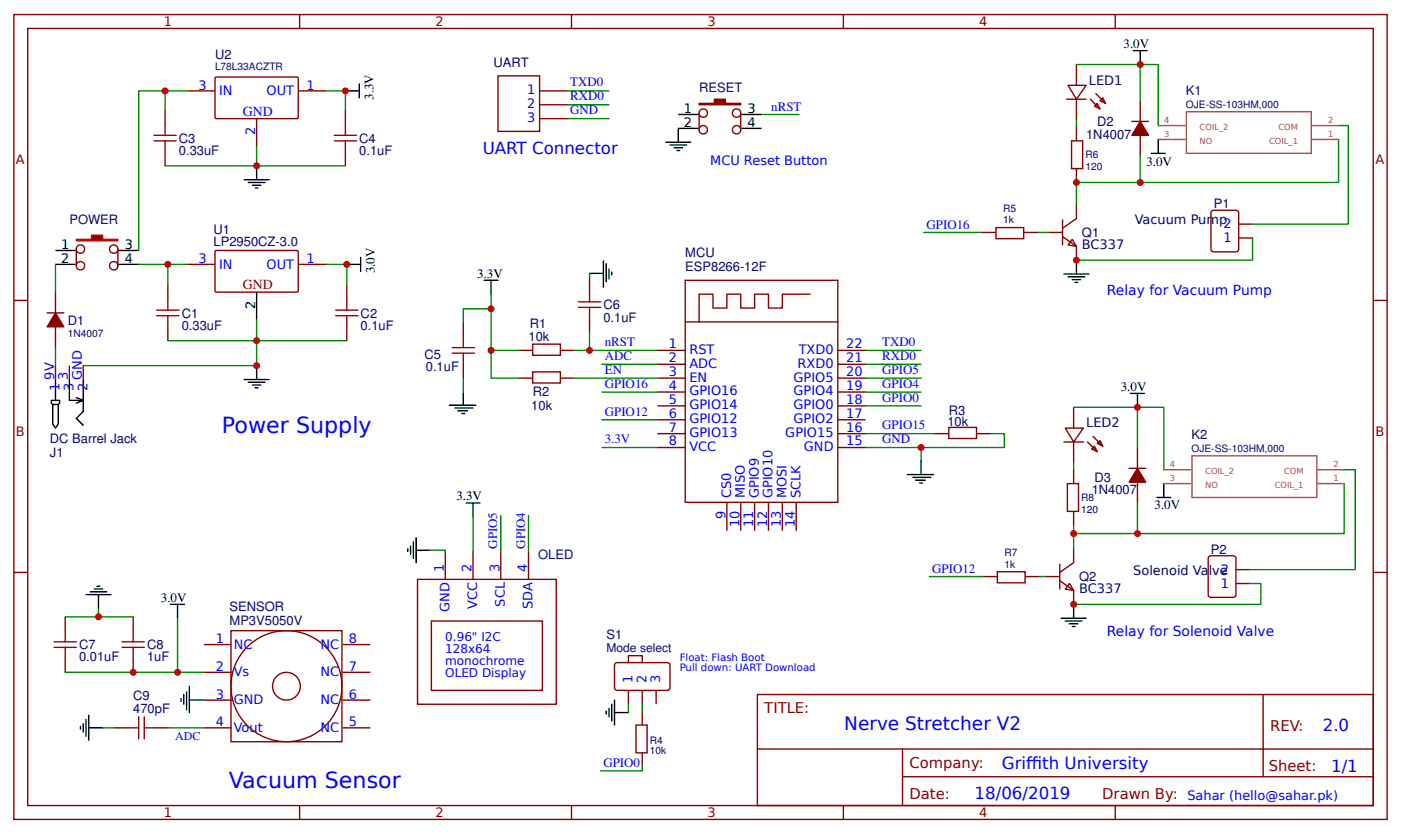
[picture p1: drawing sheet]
<svg xmlns="http://www.w3.org/2000/svg" width="267mm" height="159mm" viewBox="0 0 267 159" stroke-linecap="round" stroke-linejoin="round" font-family="sans-serif">
<g fill="none" stroke="#800" stroke-width=".26">
<path d="M2.6 2.8h262v153.4h-262zM5.3 5.4h256.6v148.2h-256.6zM35.7 17.3h5.3M41.1 14.7h15.7l.1 .2-.1 7.6-.2 .1h-15.5l-.1-.2v-7.5zM56.9 17.3h5.3M57.1 2.8v2.6M95 14.5h7.9v10.5h-7.9zM102.9 17.3h5.3M102.9 20h5.3M109 2.8v2.6M160.9 2.8v2.6M203.5 18.9h3.7"/>
<path d="M203.7 16.3h3.5l-1.9 2.6zM205.3 12.3v4M205.3 18.9v4M208 18.9l1.8 1.9M209 17.9l1.9 1.8M209.3 19.7l.5 1.1-1-.6zM209.8 19.2l.5-.5 .6 1zM212.7 2.8v2.6M217.5 19.2v4M31.5 21v2.7M31.5 29v2.6M48.9 22.6v5.3"/>
<path d="M65.9 21v2.7M65.9 29v2.6M102.9 22.6h5.3M133.3 21.6v3.1M141.3 21.6v3.1M205.3 39v2.7l-2.6 1.8M215.9 23.2h3.2M217.5 25.8v4M2.6 57.3h2.7M9 59.7h3.2M10.6 55.7v4M32 54.4v2.6"/>
<path d="M35.7 50.4h5.3M41 47.9l.3-.1h15.5l.1 .2-.1 7.6-.2 .1h-15.5l-.1-.3zM56.9 50.4h5.3M66.1 54.4v2.6M112.4 52.8v2.6M130.7 53.4h29.1v42.4h-29.1zM154.5 56.1h-5.3v2.6h-2.6v-2.6h-2.7v2.6h-2.6v-2.6h-2.7v2.6h-2.6v-2.6h-2.7v5.3M200 44.3h2.7M202.7 45.1l2.6 1.9v2.6M202.7 41.9v4.8M204.5 45.6l.8 1.4-1.6-.3zM231.1 40.3l.4-.2h4.2l.5 .2 .1 7.2-.3 .4-4.5 .1-.4-.2z"/>
<path d="M236.3 45.4h2.6M236.3 42.7h2.6M261.9 57.3h2.7M10.6 62.3v4M32 62.3v2.7M66.1 62.3v2.7M88.4 61.5v2.7M88.4 69.5v2.6M99 66.8h2.6M99 72.1h2.6M101.6 70.9h5.3v2.1h-5.3zM101.6 65.6h5.3v2.1h-5.3z"/>
<path d="M106.9 66.8h2.6M106.9 72.1h2.6M112.4 60.7v2.7M125.4 74.7h5.3M125.4 66.8h5.3M125.4 69.5h5.3M125.4 77.4h5.3M125.4 72.1h5.3M130.7 61.4h29.1M159.8 74.7h5.3M159.8 66.8h5.3M159.8 69.5h5.3"/>
<path d="M159.8 77.4h5.3M159.8 72.1h5.3M204.8 77.7v3.9M125.4 85.3h5.3M125.4 80h5.3M125.4 82.7h5.3M138.6 95.9v5.3M141.3 95.9v5.3M143.9 95.9v5.3M146.6 95.9v5.3M149.2 95.9v5.3M151.9 95.9v5.3"/>
<path d="M159.8 85.3h5.3M159.8 80h5.3M159.8 82.7h5.3M178.3 82.7h2.7M181 81.5h5.3v2.1h-5.3zM186.3 82.7h2.6M202.9 84.3h3.7M203.2 81.6h3.4l-1.8 2.7zM204.8 84.3v3.9M207.4 84.3l1.9 1.8M208.2 85.6l.6-.5 .5 1zM208.5 83.2l1.8 1.9"/>
<path d="M209.3 84.5l.5-.5 .5 1.1zM215.4 89.3h3.1M217 85.3v4M217 91.9v4M2.6 109.1h2.7M12.4 117.6v2.7M25.4 117.6v2.7M79.6 110.5h26.5v23.8h-26.5zM82.3 118.4h21.2v13.2h-21.2zM84.9 105.2v5.3M90.2 105.2v5.3M95.5 105.2v5.3"/>
<path d="M100.8 105.2v5.3M199.5 109.9h2.6M202.1 110.7l2.7 1.9v2.6M202.1 107.6v4.7M204 111.3l.8 1.3-1.6-.3zM204.8 104.6v2.7l-2.7 1.8M230.5 106.2l.5-.2h4.2l.5 .2v7.2l-.2 .4-4.5 .1-.5-.3zM235.7 111.3h2.7M235.7 108.6h2.7M261.9 109.1h2.7M12.4 125.5v2.7M21.7 138.8h2.6"/>
<path d="M25.4 125.5v2.7M29.6 138.8h2.7M38.9 122.9h5.3M38.9 128.2h5.3M38.9 133.5h5.3M38.9 138.8h5.3M44.1 120.3h21.1v21.1h-21.1zM65.4 122.9h5.2M65.4 128.2h5.2M65.4 133.5h5.2M65.4 138.8h5.2M117.5 126.4h10l.3 .5-.1 4.5-.4 .2h-9.8l-.3-.5v-4.2z"/>
<path d="M119.9 126.3v-1.3h2.6v1.3M119.9 131.6v2.7M121.3 138.2h2.1v5.3h-2.1zM122.5 131.6v2.7M122.5 135.6v2.6M125.1 131.6v2.7M144.5 132.4h117.4v21.2h-117.4zM240.9 132.4v15.7M57.1 153.6v2.6M109 153.6v2.6M122.5 143.5v2.7M144.5 142.8h117.3"/>
<path d="M160.9 153.6v2.6M172.1 148.1h89.7M172.1 142.8v10.6M212.7 153.6v2.6"/>
<circle cx="134.1" cy="21.6" r=".8"/>
<circle cx="134.1" cy="24.7" r=".8"/>
<circle cx="140.5" cy="21.6" r=".8"/>
<circle cx="140.5" cy="24.7" r=".8"/>
<circle cx="54.6" cy="130.8" r="10.6"/>
<circle cx="54.6" cy="130.8" r="2.65"/>
</g>
<g fill="none" stroke="#080" stroke-width=".26">
<path d="M35.7 17.3h-4.2v3.7M62.2 17.3h3.7v3.7M108.2 17.3h8M108.2 20h8M217.5 19.2v-6.9h3.4v11.6M48.9 27.9v3.7h-17.4M48.9 31.6h17M108.2 22.6h8M145.3 21.8h7.1M205.3 22.9v1.3M35.7 50.4h-3.7v4M62.2 50.4h3.9v4"/>
<path d="M93.7 56.2v15.9h5.3M93.7 58.9h-5.3v2.6M112.4 52.3v.5M176.2 44.3h11.1M197.9 44.3h2.1M32 65h34.1M88.4 72.1v2.6M93.7 66.8h5.3M109.5 66.8h15.9M109.5 72.1h15.9M112.4 63.4v3.4M114.8 69.5h10.6"/>
<path d="M114.8 74.7h10.6M165.1 66.8h10.6M165.1 69.5h10.6M165.1 72.1h10.6M165.1 74.7h10.6M165.1 77.4h10.6M90.2 98.6v6.6M95.5 98.3v6.9M100.8 98.3v6.9M114.8 80h10.6M114.8 85.3h10.6M165.1 85.3h10.6v2.7"/>
<path d="M165.1 82.7h13.2M188.9 82.7h2.7v2.6h-15.9M204.8 88.2v1.4M217 85.3v-7.6h5v11.9M12.4 117.6h13M33.9 117.9v10.3M82 104.9h2.9v.3M198.2 109.9h1.3M238.4 111.3h2.1v3.9h-35.7M12.4 128.2h26.5M19.6 138.8h2.1M32.3 138.8h6.6"/>
<path d="M119.9 134.3v1.6M122.5 134.3v1.3M122.5 146.2v.8h-7.9"/>
</g>
<g fill="none" stroke="#000" stroke-width=".26">
<path d="M65.9 17.3h2.6M68.5 16v2.7M216.2 9.7h2.6M217.5 9.7v2.6M46.6 34.3h4.7M47.4 34.8h3.1M48.2 35.3h1.5M48.7 35.9h.5M48.9 31.6v2.7M127 27.1h4.8M127.8 27.6h3.2M128.6 28.2h1.6"/>
<path d="M129.1 28.7h.5M129.4 21.8h3.7M133.1 24.5h-3.7v2.6M141.6 21.8h3.7M141.6 24.5h3.7M219.6 29.2h2.6M220.9 26.6v2.6M10.6 50.4h2.6M10.6 47.8h2.6M48.9 55.7v5.3M66.1 50.4h2.7M68.8 49.1v2.6"/>
<path d="M92.3 53.4h2.7M93.7 53.4v2.7M112.4 52.1h2.7M115.1 49.7v5.1M115.6 50.3v3.4M116.2 51.3v1.9M116.7 51.9v.5M202.9 52.3h4.8M203.7 52.8h3.2M204.5 53.3h1.6M205.1 53.8h.5M205.3 49.6v2.7"/>
<path d="M46.6 72.4h4.7M47.4 72.9h3.1M48.2 73.4h1.5M48.7 74h.5M48.9 69.7v2.7M85.7 77.3h5.1M86.8 77.8h3.4M87.3 78.3h1.9M88.1 78.8h.5M88.4 74.6v2.7M215.6 75h2.7M217 75v2.7"/>
<path d="M88.9 95.9h2.6M90.2 95.9v2.7M173 90.5h5.1M174.1 91h3.4M174.6 91.5h1.9M175.4 92.1h.5M175.7 87.8v2.7M220.7 94.9h2.6M222 92.2v2.7M16.4 113.4h4.8M17.2 112.8h3.2M18 112.3h1.6"/>
<path d="M18.5 111.8h.5M18.8 113.4v2.6M32.5 115.2h2.7M33.9 115.2v2.7M77.8 104.6v.6M78.3 104.1v1.6M78.8 103.3v3.2M79.4 104.9h2.6M79.4 102.5v4.8M202.4 117.9h4.8M203.2 118.4h3.2M204 118.9h1.6"/>
<path d="M204.5 119.5h.6M204.8 115.2v2.7M15.3 138.5v.5M15.9 138v1.6M16.4 137.2v3.2M16.9 138.8h2.7M16.9 136.4v4.8M34.5 133.2v.5M35.1 132.4v1.9M35.6 131.9v3.4M36.1 133.5h2.7M36.1 130.8v5.1"/>
<path d="M115.6 135.6v.5M116.2 135.1v1.6M116.7 134.3v3.2M117.2 135.9h2.7M117.2 133.5v4.7"/>
</g>
<g fill="none" stroke="#a00000" stroke-width=".26">
<path d="M29.4 26.9h4.2M29.4 25.8h4.2M31.5 23.7v2.1M31.5 26.9v2.1M63.8 26.9h4.2M63.8 25.8h4.2M65.9 23.7v2.1M65.9 26.9v2.1M29.9 59.1h4.2M32 57v2.1M64 59.1h4.3M66.1 57v2.1"/>
<path d="M110.3 58.6h4.3M110.3 57.5h4.3M112.4 55.4v2.1M112.4 58.6v2.1M29.9 60.2h4.2M32 60.2v2.1M64 60.2h4.3M66.1 60.2v2.1M86.3 66.3h4.2M86.3 67.3h4.2M88.4 64.2v2.1M88.4 67.3v2.2"/>
<path d="M10.3 123.4h4.3M10.3 122.4h4.3M12.4 120.3v2.1M12.4 123.4v2.1M23.3 123.4h4.2M23.3 122.4h4.2M24.3 138.8h2.2M25.4 120.3v2.1M25.4 123.4v2.1M26.5 136.7v4.2M27.5 136.7v4.2M27.5 138.8h2.1"/>
</g>
<g fill="#800" stroke="#800" stroke-width=".26">
<path d="M10.6 59.7l1.6 2.6h-3.2z"/>
<path d="M217.5 23.2l1.6 2.6h-3.2z"/>
<path d="M217 89.3l1.5 2.6h-3.1z"/>
<path d="M133.3 19.7h3v-.8h2.1v.8h2.9v.3h-8z"/>
</g>
<path d="M14.6 45.6h2.9v-.8h2.1v.8h2.9v.3h-7.9z" fill="#800" stroke="#f00" stroke-width=".26"/>
<g fill="none" stroke="#800" stroke-width=".26">
<path d="M204.4 26.9h2.1v5.2h-2.1zM205.3 24.2v2.7M205.3 32.1v2.7M14.6 47.5v3.2M22.5 47.5v3.2M187.3 44.3h2.7M190 43.4h5.3v2.1h-5.3zM195.3 44.3h2.6M10.6 69.7v2.7M13.2 69.7v2.7M15.9 69.7v2.7M203.6 92.2h2.1v5.3h-2.1z"/>
<path d="M204.8 89.6v2.6M204.8 97.5v2.6M187.6 109.9h2.6M190.2 109h5.3v2.1h-5.3zM195.5 109.9h2.7"/>
<circle cx="15.3" cy="47.5" r=".8"/>
<circle cx="15.3" cy="50.7" r=".8"/>
<circle cx="21.7" cy="50.7" r=".8"/>
<circle cx="21.7" cy="47.5" r=".8"/>
</g>
<path d="M13.2 47.8h1.1M13.2 50.4h1.1M22.8 47.8h3.7M22.8 50.4h3.7M10.1 77.1h1v3.7l-.5 .8-.5-.8zM10.1 77.1l-.3-.2v-.6h1.6v.6l-.3 .2M10.6 72.4v3.9M13.2 72.4v3.9h2.7l-1.3 .6M14.6 75.8l1.3 .5M15.9 72.4v6l-1.3 1.4 1.3 1.3" fill="none" stroke="#000" stroke-width=".26"/>
<g fill="none" stroke="#080" stroke-width=".26">
<path d="M31.5 17.3h-5v30.5M205.3 12.3h12.2M217.5 29.8v5M255.3 26.6v8.2h-50v4.2M255.3 23.9h1.9v18.8h-18.3M10.6 50.4v5.3M26.5 50.4h5.5M238.9 45.4v4.2h-33.6M10.6 66.3v3.4M48.9 61v8.7h-33M204.8 77.7h12.2M217 95.9v5.8"/>
<path d="M256.4 92.2v9.5h-51.6v2.9M256.4 89.6h2.1v19h-20.1M18.8 116v1.6M177.3 109.9h10.3M204.8 100.1v1.6"/>
</g>
<path d="M220.9 26.6h5.2M220.9 23.9h5.2M226.3 21.3h23.8v7.9h-23.8zM250.1 26.6h5.2M250.1 23.9h5.2M222 92.2h5.2M222 89.6h5.2M227.4 86.9h23.8v8h-23.8zM251.2 92.2h5.2M251.2 89.6h5.2" fill="none" stroke="#a54b4b" stroke-width=".26"/>
<g fill="#c00">
<circle cx="18.8" cy="117.6" r=".66"/>
<circle cx="205.3" cy="34.8" r=".66"/>
<circle cx="48.9" cy="65" r=".66"/>
<circle cx="217" cy="101.7" r=".66"/>
<circle cx="204.8" cy="101.7" r=".66"/>
<circle cx="31.5" cy="17.3" r=".66"/>
<circle cx="112.4" cy="66.8" r=".66"/>
<circle cx="175.7" cy="85.3" r=".66"/>
<circle cx="204.8" cy="115.2" r=".66"/>
<circle cx="48.9" cy="31.6" r=".66"/>
<circle cx="93.7" cy="66.8" r=".66"/>
<circle cx="93.7" cy="58.9" r=".66"/>
<circle cx="65.9" cy="17.3" r=".66"/>
<circle cx="66.1" cy="50.4" r=".66"/>
<circle cx="33.9" cy="128.2" r=".66"/>
<circle cx="25.4" cy="128.2" r=".66"/>
<circle cx="32" cy="50.4" r=".66"/>
<circle cx="205.3" cy="49.6" r=".66"/>
<circle cx="217.5" cy="12.3" r=".66"/>
<circle cx="217.5" cy="34.8" r=".66"/>
<circle cx="217" cy="77.7" r=".66"/>
<circle cx="48.9" cy="69.7" r=".66"/>
</g>
<g font-size="4.2" fill="#00f">
<text x="42.3" y="82.6">Power Supply</text>
<text x="43.7" y="150.2">Vacuum Sensor</text>
</g>
<text font-size="3.5" fill="#00f" x="161" y="139.2">Nerve Stretcher V2</text>
<g font-size="3.2" fill="#00f">
<text x="92.1" y="29.4">UART Connector</text>
<text x="252.3" y="139.4">2.0</text>
<text x="191.1" y="146.5">Grifth University</text>
<text x="195.7" y="146.5">f</text>
<text x="195.7" y="146.5">i</text>
<text x="253.9" y="147.1">1/1</text>
<text x="185.9" y="152.4">18/06/2019</text>
</g>
<g font-size="2.8" fill="#800">
<text x="145.8" y="135.9">TITLE:</text>
<text x="242.3" y="139.4">REV:</text>
<text x="173.5" y="146.5">Company:</text>
<text x="242" y="147">Sheet:</text>
<text x="173.5" y="152.3">Date:</text>
<text x="210.2" y="152.3">Drawn By:</text>
</g>
<g font-size="2.6" fill="#00f">
<text x="46.3" y="22.1">GND</text>
<text x="211.1" y="56.2">Relay for Vacuum Pump</text>
<text x="211.1" y="121.3">Relay for Solenoid Valve</text>
</g>
<text font-size="2.6" fill="#800" x="46.3" y="55.2">GND</text>
<g font-size="2.5" fill="#800">
<text x="31.2" y="5">1</text>
<text x="83.1" y="5">2</text>
<text x="134.9" y="5">3</text>
<text x="186.8" y="5">4</text>
<text x="3" y="31.4">A</text>
<text x="262.3" y="31.4">A</text>
<text x="3" y="83.2">B</text>
<text x="262.3" y="83.2">B</text>
<text x="31.2" y="155.8">1</text>
<text x="83.1" y="155.8">2</text>
<text x="134.9" y="155.8">3</text>
<text x="186.8" y="155.8">4</text>
</g>
<g font-size="2.5" fill="#000080">
<text x="41" y="11.2">U2</text>
<text x="94.1" y="12.8">UART</text>
<text x="133.4" y="17.5">RESET</text>
<text x="207.7" y="16.1">LED1</text>
<text x="226.2" y="18.1">K1</text>
<text x="34.1" y="29.5">0.33uF</text>
<text x="34.1" y="27.2">C3</text>
<text x="68.5" y="29.5">0.1uF</text>
<text x="68.5" y="27.2">C4</text>
<text x="207.2" y="26.5">1N4007</text>
<text x="209.3" y="24.1">D2</text>
<text x="231.5" y="39.7">P1</text>
<text x="13.2" y="42.6">POWER</text>
<text x="40.7" y="47">LP2950CZ-3.0</text>
<text x="40.7" y="44.6">U1</text>
<text x="206.4" y="47.5">BC337</text>
<text x="206.4" y="45.1">Q1</text>
<text x="216.4" y="42.7">Vacuum Pump</text>
<text x="130.7" y="51.7">ESP8266-12F</text>
<text x="130.7" y="49.1">MCU</text>
<text x="115.1" y="58.9">C6</text>
<text x="13" y="61.9">D1</text>
<text x="34.7" y="62.9">0.33uF</text>
<text x="34.7" y="60.5">C1</text>
<text x="68.8" y="62.9">0.1uF</text>
<text x="68.8" y="60.5">C2</text>
<text x="100.8" y="65.1">10k</text>
<text x="101.1" y="62.4">R1</text>
<text x="115.1" y="61.3">0.1uF</text>
<text x="81" y="68.5">C5</text>
<text x="81.2" y="70.7">0.1uF</text>
<text x="101.6" y="75.5">R2</text>
<text x="101.3" y="78.2">10k</text>
<text x="180.7" y="81.3">10k</text>
<text x="181" y="79.1">R3</text>
<text x="207.2" y="81.5">LED2</text>
<text x="227.3" y="83.7">K2</text>
<text x="9.5" y="84.4">DC Barrel Jack</text>
<text x="9.5" y="87.1">J1</text>
<text x="208.2" y="94.2">1N4007</text>
<text x="208.8" y="91.8">D3</text>
<text x="102.7" y="106.6">OLED</text>
<text x="231" y="105.5">P2</text>
<text x="205.8" y="113.1">BC337</text>
<text x="205.8" y="110.7">Q2</text>
<text x="216.2" y="109.5">Solenoid Valve</text>
<text x="43.8" y="119.2">MP3V5050V</text>
<text x="43.8" y="116.5">SENSOR</text>
<text x="15.1" y="123.8">C7</text>
<text x="28" y="123.8">C8</text>
<text x="115.7" y="121.8">S1</text>
<text x="15.1" y="126.1">0.01uF</text>
<text x="28" y="126.1">1uF</text>
<text x="25.4" y="135.9">470pF</text>
<text x="25.4" y="133.5">C9</text>
</g>
<g font-size="2.5">
<text x="214.3" y="9.1">3.0V</text>
<text x="71.2" y="19" transform="rotate(-90 71.2 19)">3.3V</text>
<text x="130.5" y="21.6">1</text>
<text x="142.6" y="21.6">3</text>
<text x="130.5" y="24.2">2</text>
<text x="142.6" y="24.2">4</text>
<text x="218.7" y="31.7">3.0V</text>
<text x="11.7" y="47.5">1</text>
<text x="23.8" y="47.5">3</text>
<text x="11.7" y="50.1">2</text>
<text x="23.8" y="50.1">4</text>
<text x="71.5" y="52.1" transform="rotate(-90 71.5 52.1)">3.0V</text>
<text x="91" y="52.9">3.3V</text>
<text x="48.7" y="58.9" transform="rotate(-90 48.7 58.9)">2</text>
<text x="213.8" y="74.5">3.0V</text>
<text x="87" y="95.4">3.3V</text>
<text x="220.2" y="97.1">3.0V</text>
<text x="30.7" y="114.7">3.0V</text>
</g>
<g font-size="2.5" fill="#00f">
<text x="37.9" y="17.1">3</text>
<text x="58.5" y="17.1">1</text>
<text x="100.6" y="17.9">1</text>
<text x="108.7" y="16.4">TXD0</text>
<text x="41.8" y="18.1">IN</text>
<text x="50.8" y="18.1">OUT</text>
<text x="100.6" y="20.6">2</text>
<text x="100.6" y="23.2">3</text>
<text x="108.7" y="19.1">RXD0</text>
<text x="108.7" y="21.7">GND</text>
<text x="147.1" y="21.2">nRST</text>
<text x="48.7" y="25.8" transform="rotate(-90 48.7 25.8)">2</text>
<text x="135.5" y="31.5">MCU Reset Button</text>
<text x="176.7" y="43.7">GPIO16</text>
<text x="233.4" y="46.2">1</text>
<text x="233.4" y="43.5">2</text>
<text x="37.9" y="50.1">3</text>
<text x="41.8" y="51.2">IN</text>
<text x="50.8" y="51.2">OUT</text>
<text x="58.5" y="50.1">1</text>
<text x="115.4" y="66">nRST</text>
<text x="115.4" y="68.7">ADC</text>
<text x="115.4" y="71.3">EN</text>
<text x="127.5" y="66.4">1</text>
<text x="127.5" y="69.1">2</text>
<text x="127.5" y="71.7">3</text>
<text x="131.5" y="67.5">RST</text>
<text x="131.5" y="70.1">ADC</text>
<text x="152.1" y="70.1">RXD0</text>
<text x="152.3" y="67.5">TXD0</text>
<text x="161.4" y="66.4">22</text>
<text x="161.4" y="71.7">20</text>
<text x="161.4" y="69.1">21</text>
<text x="168.3" y="66">TXD0</text>
<text x="168.3" y="68.7">RXD0</text>
<text x="168.3" y="71.3">GPIO5</text>
<text x="10.3" y="72.4" transform="rotate(-90 10.3 72.4)">9V</text>
<text x="11.4" y="74.5" transform="rotate(-90 11.4 74.5)">1</text>
<text x="13" y="72.4" transform="rotate(-90 13 72.4)">3</text>
<text x="14" y="74.5" transform="rotate(-90 14 74.5)">3</text>
<text x="15.6" y="72.4" transform="rotate(-90 15.6 72.4)">GND</text>
<text x="16.7" y="74.5" transform="rotate(-90 16.7 74.5)">2</text>
<text x="115.4" y="74">GPIO16</text>
<text x="127.5" y="74.3">4</text>
<text x="127.5" y="77">5</text>
<text x="131.5" y="75.4">GPIO16</text>
<text x="131.5" y="72.8">EN</text>
<text x="151.4" y="75.4">GPIO4</text>
<text x="151.4" y="72.8">GPIO5</text>
<text x="161.4" y="74.3">19</text>
<text x="161.4" y="77">18</text>
<text x="168.3" y="74">GPIO4</text>
<text x="168.3" y="76.6">GPIO0</text>
<text x="115.4" y="79.2">GPIO12</text>
<text x="127.5" y="79.6">6</text>
<text x="127.5" y="82.3">7</text>
<text x="131.5" y="78.1">GPIO14</text>
<text x="131.5" y="80.7">GPIO12</text>
<text x="131.5" y="83.3">GPIO13</text>
<text x="149.8" y="83.3">GPIO15</text>
<text x="151.4" y="80.7">GPIO2</text>
<text x="151.4" y="78.1">GPIO0</text>
<text x="161.4" y="79.6">17</text>
<text x="161.4" y="82.3">16</text>
<text x="168.3" y="81.9">GPIO15</text>
<text x="115.4" y="84.5">3.3V</text>
<text x="127.5" y="84.9">8</text>
<text x="131.5" y="86">VCC</text>
<text x="153.4" y="86">GND</text>
<text x="161.4" y="84.9">15</text>
<text x="168.3" y="84.5">GND</text>
<text x="139.4" y="95" transform="rotate(-90 139.4 95)">CS0</text>
<text x="142.1" y="95" transform="rotate(-90 142.1 95)">MISO</text>
<text x="144.7" y="95" transform="rotate(-90 144.7 95)">GPIO9</text>
<text x="147.4" y="95" transform="rotate(-90 147.4 95)">GPIO10</text>
<text x="150" y="95" transform="rotate(-90 150 95)">MOSI</text>
<text x="152.7" y="95" transform="rotate(-90 152.7 95)">SCLK</text>
<text x="138.4" y="98.9" transform="rotate(-90 138.4 98.9)">9</text>
<text x="141" y="100.5" transform="rotate(-90 141 100.5)">10</text>
<text x="143.7" y="100.5" transform="rotate(-90 143.7 100.5)">11</text>
<text x="146.3" y="100.5" transform="rotate(-90 146.3 100.5)">12</text>
<text x="149" y="100.5" transform="rotate(-90 149 100.5)">13</text>
<text x="151.6" y="100.5" transform="rotate(-90 151.6 100.5)">14</text>
<text x="94.9" y="104.6" transform="rotate(-90 94.9 104.6)">GPIO5</text>
<text x="100.1" y="104.6" transform="rotate(-90 100.1 104.6)">GPIO4</text>
<text x="84.7" y="109.1" transform="rotate(-90 84.7 109.1)">1</text>
<text x="90" y="109.1" transform="rotate(-90 90 109.1)">2</text>
<text x="95.2" y="109.1" transform="rotate(-90 95.2 109.1)">3</text>
<text x="100.5" y="109.1" transform="rotate(-90 100.5 109.1)">4</text>
<text x="177.8" y="109.3">GPIO12</text>
<text x="232.8" y="112.1">1</text>
<text x="232.8" y="109.4">2</text>
<text x="85.7" y="116.7" transform="rotate(-90 85.7 116.7)">GND</text>
<text x="91" y="116.1" transform="rotate(-90 91 116.1)">VCC</text>
<text x="96.3" y="115.7" transform="rotate(-90 96.3 115.7)">SCL</text>
<text x="101.6" y="116.1" transform="rotate(-90 101.6 116.1)">SDA</text>
<text x="41.2" y="122.6">1</text>
<text x="44.6" y="123.7">NC</text>
<text x="61.1" y="123.7">NC</text>
<text x="66.5" y="122.6">8</text>
<text x="41.2" y="127.9">2</text>
<text x="44.6" y="129">Vs</text>
<text x="61.1" y="129">NC</text>
<text x="66.5" y="127.9">7</text>
<text x="120.6" y="130.3" transform="rotate(-90 120.6 130.3)">1</text>
<text x="123.3" y="130.3" transform="rotate(-90 123.3 130.3)">2</text>
<text x="125.9" y="130.3" transform="rotate(-90 125.9 130.3)">3</text>
<text x="41.2" y="133.2">3</text>
<text x="44.6" y="134.3">GND</text>
<text x="61.1" y="134.3">NC</text>
<text x="66.5" y="133.2">6</text>
<text x="41.2" y="138.5">4</text>
<text x="44.6" y="139.6">Vout</text>
<text x="61.1" y="139.6">NC</text>
<text x="66.5" y="138.5">5</text>
<text x="115.1" y="146.3">GPIO0</text>
<text x="226.5" y="152.5">Sahar (hello@sahar.pk)</text>
</g>
<g font-size="2.3" fill="#00f">
<text x="84.9" y="122.2">0.96&quot; I2C</text>
<text x="84.9" y="124.5">128x64</text>
<text x="84.9" y="126.8">monochrome</text>
<text x="84.9" y="129.1">OLED Display</text>
<text x="33.4" y="141">ADC</text>
</g>
<text font-size="2.3" fill="#000080" x="115.7" y="124.2">Mode select</text>
<g font-size="1.9" fill="#000080">
<text x="41" y="13.4">L78L33ACZTR</text>
<text x="226.2" y="20.5">OJE-SS-103HM,000</text>
<text x="207" y="32.4">120</text>
<text x="207" y="30.2">R6</text>
<text x="191.4" y="40.4">R5</text>
<text x="191.4" y="42.6">1k</text>
<text x="13" y="64.3">1N4007</text>
<text x="227.3" y="86.1">OJE-SS-103HM,000</text>
<text x="206.2" y="95.5">R8</text>
<text x="206.2" y="97.8">120</text>
<text x="191.6" y="106">R7</text>
<text x="191.6" y="108.2">1k</text>
<text x="124" y="143.8">10k</text>
<text x="124" y="141.8">R4</text>
</g>
<g font-size="1.9" fill="#00f">
<text x="129.6" y="126.1">Float: Flash Boot</text>
<text x="129.6" y="128">Pull down: UART Download</text>
</g>
<g font-size="1.6" fill="#a54b4b">
<text x="222.1" y="23.4">4</text>
<text x="253.3" y="23.4">2</text>
<text x="222.1" y="26.1">3</text>
<text x="228.8" y="27.4">NO</text>
<text x="228.8" y="24.7">COIL_2</text>
<text x="242.1" y="27.4">COIL_1</text>
<text x="243.9" y="24.7">COM</text>
<text x="253.3" y="26.1">1</text>
<text x="223.1" y="89">4</text>
<text x="254.4" y="89">2</text>
<text x="223.1" y="91.7">3</text>
<text x="229.9" y="93">NO</text>
<text x="229.9" y="90.3">COIL_2</text>
<text x="243.1" y="93">COIL_1</text>
<text x="244.9" y="90.3">COM</text>
<text x="254.4" y="91.7">1</text>
</g>
</svg>
